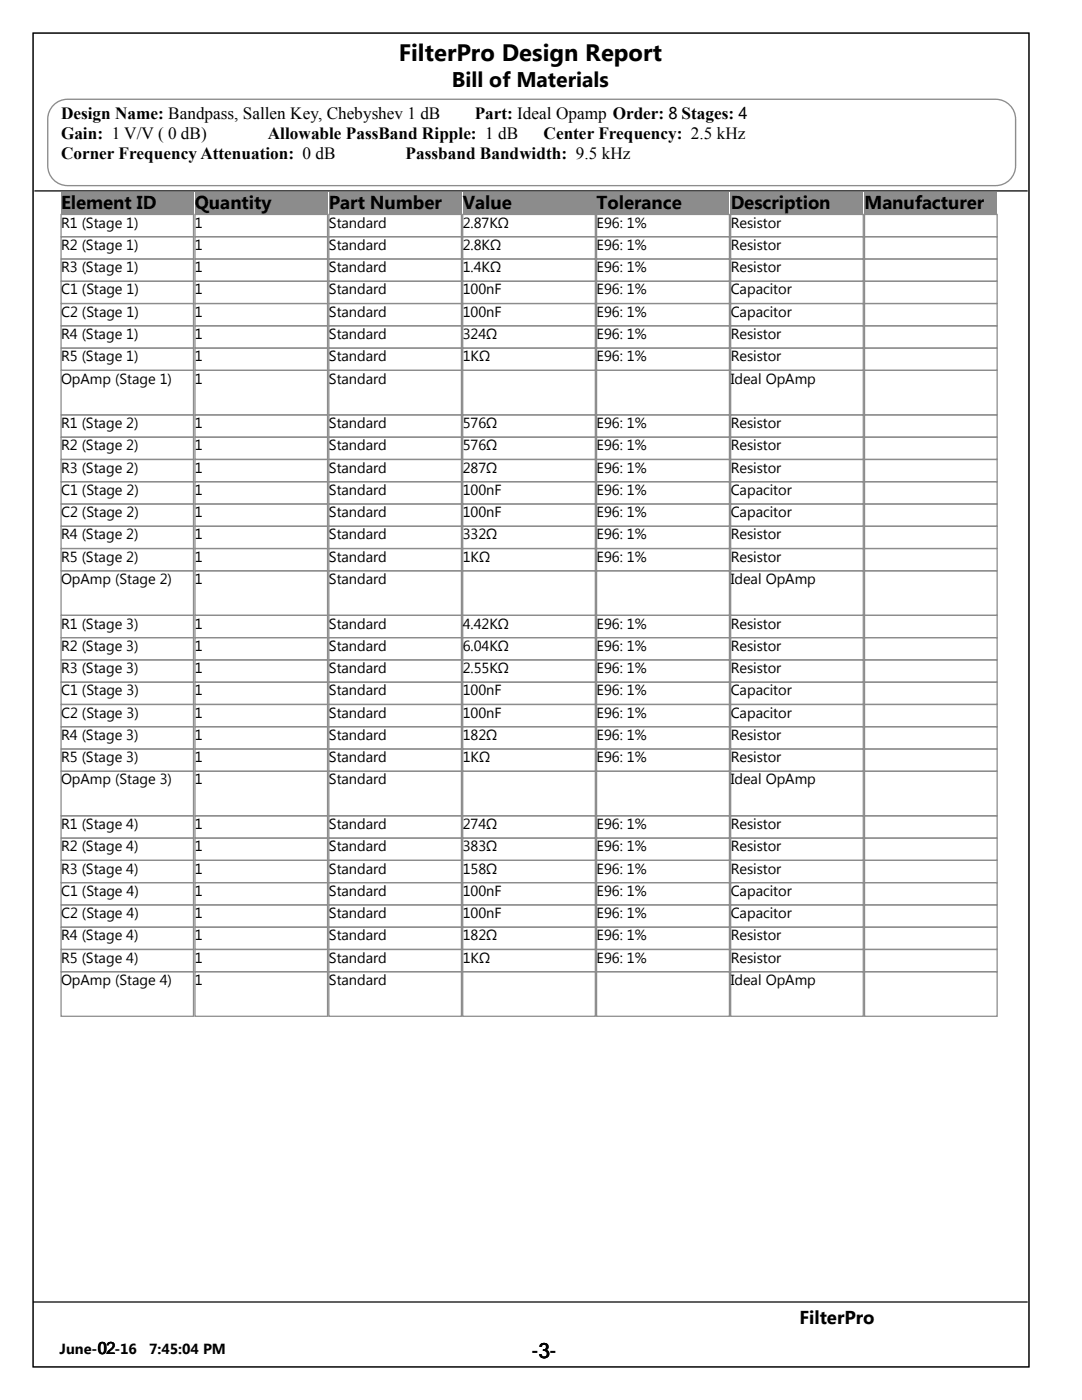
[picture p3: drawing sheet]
<svg xmlns="http://www.w3.org/2000/svg" width="216mm" height="279mm" viewBox="0 0 216 279" stroke-linecap="round" stroke-linejoin="round" font-family="sans-serif">
<path d="M6.6 6.6h198.7v266.2h-198.7z" fill="none" stroke="#8d8c8d" stroke-width=".25"/>
<path d="M6.6 6.6h198.7v266.2h-198.7zM6.9 38.1h198.2M6.6 259.8h198.5" fill="none" stroke="#000" stroke-width=".25"/>
<path d="M10.7 21a3.9 3.9 0 0 1 2.8-1.2h185.2a4 4 0 0 1 3.9 4v9.3a4 4 0 0 1-3.9 3.9h-185.2a4 4 0 0 1-4-3.9v-9.3a4 4 0 0 1 1.2-2.8z" fill="none" stroke="#8d8c8d" stroke-width=".27"/>
<g fill="#8d8c8d">
<path d="M12.2 38.4h26.4v4.4h-26.4z" fill-rule="evenodd"/>
<path d="M38.9 38.4h26.5v4.4h-26.5z" fill-rule="evenodd"/>
<path d="M65.6 38.4h26.5v4.4h-26.5z" fill-rule="evenodd"/>
<path d="M92.3 38.4h26.5v4.4h-26.5z" fill-rule="evenodd"/>
<path d="M119 38.4h26.5v4.4h-26.5z" fill-rule="evenodd"/>
<path d="M145.8 38.4h26.5v4.4h-26.5z" fill-rule="evenodd"/>
<path d="M172.5 38.4h26.5v4.4h-26.5z" fill-rule="evenodd"/>
</g>
<g fill="none" stroke="#8d8c8d" stroke-width=".25">
<path d="M12.2 42.8h26.4v4.4h-26.4zM12.2 47.2h26.4v4.5h-26.4zM12.2 51.7h26.4v4.4h-26.4zM12.2 56.1h26.4v4.5h-26.4zM38.9 42.8h26.5v4.4h-26.5zM38.9 47.2h26.5v4.5h-26.5zM38.9 51.7h26.5v4.4h-26.5zM38.9 56.1h26.5v4.5h-26.5zM65.6 42.8h26.5v4.4h-26.5zM65.6 47.2h26.5v4.5h-26.5zM65.6 51.7h26.5v4.4h-26.5zM65.6 56.1h26.5v4.5h-26.5z"/>
<path d="M92.3 42.8h26.5v4.4h-26.5zM92.3 47.2h26.5v4.5h-26.5zM92.3 51.7h26.5v4.4h-26.5zM92.3 56.1h26.5v4.5h-26.5zM119 42.8h26.5v4.4h-26.5zM119 47.2h26.5v4.5h-26.5zM119 51.7h26.5v4.4h-26.5zM119 56.1h26.5v4.5h-26.5zM145.8 42.8h26.5v4.4h-26.5zM145.8 47.2h26.5v4.5h-26.5zM145.8 51.7h26.5v4.4h-26.5zM145.8 56.1h26.5v4.5h-26.5z"/>
<path d="M172.5 42.8h26.5v4.4h-26.5zM172.5 47.2h26.5v4.5h-26.5zM172.5 51.7h26.5v4.4h-26.5zM172.5 56.1h26.5v4.5h-26.5zM12.2 60.6h26.4v4.4h-26.4zM12.2 65h26.4v4.5h-26.4zM12.2 69.5h26.4v4.4h-26.4zM12.2 73.9h26.4v8.9h-26.4zM38.9 60.6h26.5v4.4h-26.5zM38.9 65h26.5v4.5h-26.5zM38.9 69.5h26.5v4.4h-26.5zM38.9 73.9h26.5v8.9h-26.5z"/>
<path d="M65.6 60.6h26.5v4.4h-26.5zM65.6 65h26.5v4.5h-26.5zM65.6 69.5h26.5v4.4h-26.5zM65.6 73.9h26.5v8.9h-26.5zM92.3 60.6h26.5v4.4h-26.5zM92.3 65h26.5v4.5h-26.5zM92.3 69.5h26.5v4.4h-26.5zM92.3 73.9h26.5v8.9h-26.5zM119 60.6h26.5v4.4h-26.5zM119 65h26.5v4.5h-26.5zM119 69.5h26.5v4.4h-26.5zM119 73.9h26.5v8.9h-26.5z"/>
<path d="M145.8 60.6h26.5v4.4h-26.5zM145.8 65h26.5v4.5h-26.5zM145.8 69.5h26.5v4.4h-26.5zM145.8 73.9h26.5v8.9h-26.5zM172.5 60.6h26.5v4.4h-26.5zM172.5 65h26.5v4.5h-26.5zM172.5 69.5h26.5v4.4h-26.5zM172.5 73.9h26.5v8.9h-26.5zM12.2 82.8h26.4v4.4h-26.4zM12.2 87.2h26.4v4.5h-26.4zM12.2 91.7h26.4v4.4h-26.4zM12.2 96.1h26.4v4.5h-26.4z"/>
<path d="M38.9 82.8h26.5v4.4h-26.5zM38.9 87.2h26.5v4.5h-26.5zM38.9 91.7h26.5v4.4h-26.5zM38.9 96.1h26.5v4.5h-26.5zM65.6 82.8h26.5v4.4h-26.5zM65.6 87.2h26.5v4.5h-26.5zM65.6 91.7h26.5v4.4h-26.5zM65.6 96.1h26.5v4.5h-26.5zM92.3 82.8h26.5v4.4h-26.5zM92.3 87.2h26.5v4.5h-26.5zM92.3 91.7h26.5v4.4h-26.5zM92.3 96.1h26.5v4.5h-26.5z"/>
<path d="M119 82.8h26.5v4.4h-26.5zM119 87.2h26.5v4.5h-26.5zM119 91.7h26.5v4.4h-26.5zM119 96.1h26.5v4.5h-26.5zM145.8 82.8h26.5v4.4h-26.5zM145.8 87.2h26.5v4.5h-26.5zM145.8 91.7h26.5v4.4h-26.5zM145.8 96.1h26.5v4.5h-26.5zM172.5 82.8h26.5v4.4h-26.5zM172.5 87.2h26.5v4.5h-26.5zM172.5 91.7h26.5v4.4h-26.5zM172.5 96.1h26.5v4.5h-26.5z"/>
<path d="M12.2 100.6h26.4v4.4h-26.4zM12.2 105h26.4v4.5h-26.4zM12.2 109.5h26.4v4.4h-26.4zM12.2 113.9h26.4v8.9h-26.4zM38.9 100.6h26.5v4.4h-26.5zM38.9 105h26.5v4.5h-26.5zM38.9 109.5h26.5v4.4h-26.5zM38.9 113.9h26.5v8.9h-26.5zM65.6 100.6h26.5v4.4h-26.5zM65.6 105h26.5v4.5h-26.5zM65.6 109.5h26.5v4.4h-26.5zM65.6 113.9h26.5v8.9h-26.5z"/>
<path d="M92.3 100.6h26.5v4.4h-26.5zM92.3 105h26.5v4.5h-26.5zM92.3 109.5h26.5v4.4h-26.5zM92.3 113.9h26.5v8.9h-26.5zM119 100.6h26.5v4.4h-26.5zM119 105h26.5v4.5h-26.5zM119 109.5h26.5v4.4h-26.5zM119 113.9h26.5v8.9h-26.5zM145.8 100.6h26.5v4.4h-26.5zM145.8 105h26.5v4.5h-26.5zM145.8 109.5h26.5v4.4h-26.5zM145.8 113.9h26.5v8.9h-26.5z"/>
<path d="M172.5 100.6h26.5v4.4h-26.5zM172.5 105h26.5v4.5h-26.5zM172.5 109.5h26.5v4.4h-26.5zM172.5 113.9h26.5v8.9h-26.5zM12.2 122.8h26.4v4.5h-26.4zM12.2 127.3h26.4v4.4h-26.4zM12.2 131.7h26.4v4.4h-26.4zM12.2 136.1h26.4v4.5h-26.4zM38.9 122.8h26.5v4.5h-26.5zM38.9 127.3h26.5v4.4h-26.5zM38.9 131.7h26.5v4.4h-26.5zM38.9 136.1h26.5v4.5h-26.5z"/>
<path d="M65.6 122.8h26.5v4.5h-26.5zM65.6 127.3h26.5v4.4h-26.5zM65.6 131.7h26.5v4.4h-26.5zM65.6 136.1h26.5v4.5h-26.5zM92.3 122.8h26.5v4.5h-26.5zM92.3 127.3h26.5v4.4h-26.5zM92.3 131.7h26.5v4.4h-26.5zM92.3 136.1h26.5v4.5h-26.5zM119 122.8h26.5v4.5h-26.5zM119 127.3h26.5v4.4h-26.5zM119 131.7h26.5v4.4h-26.5zM119 136.1h26.5v4.5h-26.5z"/>
<path d="M145.8 122.8h26.5v4.5h-26.5zM145.8 127.3h26.5v4.4h-26.5zM145.8 131.7h26.5v4.4h-26.5zM145.8 136.1h26.5v4.5h-26.5zM172.5 122.8h26.5v4.5h-26.5zM172.5 127.3h26.5v4.4h-26.5zM172.5 131.7h26.5v4.4h-26.5zM172.5 136.1h26.5v4.5h-26.5zM12.2 140.6h26.4v4.4h-26.4zM12.2 145h26.4v4.5h-26.4zM12.2 149.5h26.4v4.4h-26.4zM12.2 153.9h26.4v8.9h-26.4z"/>
<path d="M38.9 140.6h26.5v4.4h-26.5zM38.9 145h26.5v4.5h-26.5zM38.9 149.5h26.5v4.4h-26.5zM38.9 153.9h26.5v8.9h-26.5zM65.6 140.6h26.5v4.4h-26.5zM65.6 145h26.5v4.5h-26.5zM65.6 149.5h26.5v4.4h-26.5zM65.6 153.9h26.5v8.9h-26.5zM92.3 140.6h26.5v4.4h-26.5zM92.3 145h26.5v4.5h-26.5zM92.3 149.5h26.5v4.4h-26.5zM92.3 153.9h26.5v8.9h-26.5z"/>
<path d="M119 140.6h26.5v4.4h-26.5zM119 145h26.5v4.5h-26.5zM119 149.5h26.5v4.4h-26.5zM119 153.9h26.5v8.9h-26.5zM145.8 140.6h26.5v4.4h-26.5zM145.8 145h26.5v4.5h-26.5zM145.8 149.5h26.5v4.4h-26.5zM145.8 153.9h26.5v8.9h-26.5zM172.5 140.6h26.5v4.4h-26.5zM172.5 145h26.5v4.5h-26.5zM172.5 149.5h26.5v4.4h-26.5zM172.5 153.9h26.5v8.9h-26.5z"/>
<path d="M12.2 162.8h26.4v4.5h-26.4zM12.2 167.3h26.4v4.4h-26.4zM12.2 171.7h26.4v4.4h-26.4zM12.2 176.1h26.4v4.5h-26.4zM38.9 162.8h26.5v4.5h-26.5zM38.9 167.3h26.5v4.4h-26.5zM38.9 171.7h26.5v4.4h-26.5zM38.9 176.1h26.5v4.5h-26.5zM65.6 162.8h26.5v4.5h-26.5zM65.6 167.3h26.5v4.4h-26.5zM65.6 171.7h26.5v4.4h-26.5zM65.6 176.1h26.5v4.5h-26.5z"/>
<path d="M92.3 162.8h26.5v4.5h-26.5zM92.3 167.3h26.5v4.4h-26.5zM92.3 171.7h26.5v4.4h-26.5zM92.3 176.1h26.5v4.5h-26.5zM119 162.8h26.5v4.5h-26.5zM119 167.3h26.5v4.4h-26.5zM119 171.7h26.5v4.4h-26.5zM119 176.1h26.5v4.5h-26.5zM145.8 162.8h26.5v4.5h-26.5zM145.8 167.3h26.5v4.4h-26.5zM145.8 171.7h26.5v4.4h-26.5zM145.8 176.1h26.5v4.5h-26.5z"/>
<path d="M172.5 162.8h26.5v4.5h-26.5zM172.5 167.3h26.5v4.4h-26.5zM172.5 171.7h26.5v4.4h-26.5zM172.5 176.1h26.5v4.5h-26.5zM12.2 180.6h26.4v4.4h-26.4zM12.2 185h26.4v4.5h-26.4zM12.2 189.5h26.4v4.4h-26.4zM12.2 193.9h26.4v8.9h-26.4zM38.9 180.6h26.5v4.4h-26.5zM38.9 185h26.5v4.5h-26.5zM38.9 189.5h26.5v4.4h-26.5zM38.9 193.9h26.5v8.9h-26.5z"/>
<path d="M65.6 180.6h26.5v4.4h-26.5zM65.6 185h26.5v4.5h-26.5zM65.6 189.5h26.5v4.4h-26.5zM65.6 193.9h26.5v8.9h-26.5zM92.3 180.6h26.5v4.4h-26.5zM92.3 185h26.5v4.5h-26.5zM92.3 189.5h26.5v4.4h-26.5zM92.3 193.9h26.5v8.9h-26.5zM119 180.6h26.5v4.4h-26.5zM119 185h26.5v4.5h-26.5zM119 189.5h26.5v4.4h-26.5zM119 193.9h26.5v8.9h-26.5z"/>
<path d="M145.8 180.6h26.5v4.4h-26.5zM145.8 185h26.5v4.5h-26.5zM145.8 189.5h26.5v4.4h-26.5zM145.8 193.9h26.5v8.9h-26.5zM172.5 180.6h26.5v4.4h-26.5zM172.5 185h26.5v4.5h-26.5zM172.5 189.5h26.5v4.4h-26.5zM172.5 193.9h26.5v8.9h-26.5z"/>
</g>
<text font-size="4.7" x="79.6" y="12.2">FilterPro Design Report</text>
<text font-size="4.2" x="90.2" y="17.4">Bill of Materials</text>
<g font-size="3.7">
<text x="12.2" y="41.7">Element ID</text>
<text x="38.9" y="41.7">Quantity</text>
<text x="65.6" y="41.7">Part Number</text>
<text x="92.3" y="41.7">Value</text>
<text x="119" y="41.7">Tolerance</text>
<text x="145.8" y="41.7">Description</text>
<text x="172.5" y="41.7">Manufacturer</text>
<text x="159.6" y="264.2">FilterPro</text>
<text x="106" y="270.8">-3-</text>
</g>
<g font-size="3.4">
<text x="12.2" y="23.8">Design Name: Bandpass, Sallen Key, Chebyshev 1 dB</text>
<text x="94.7" y="23.8">Part: Ideal Opamp Order: 8 Stages: 4</text>
<text x="12.2" y="27.7">Gain: 1 V/V ( 0 dB)</text>
<text x="53.4" y="27.7">Allowable PassBand Ripple: 1 dB</text>
<text x="108.5" y="27.7">Center Frequency: 2.5 kHz</text>
<text x="12.2" y="31.7">Corner Frequency Attenuation: 0 dB</text>
<text x="80.9" y="31.7">Passband Bandwidth: 9.5 kHz</text>
</g>
<g font-size="2.9">
<text x="12.2" y="45.4">R1 (Stage 1)</text>
<text x="38.9" y="45.4">1</text>
<text x="65.6" y="45.4">Standard</text>
<text x="92.3" y="45.4">2.87KΩ</text>
<text x="119" y="45.4">E96: 1%</text>
<text x="145.8" y="45.4">Resistor</text>
<text x="12.2" y="49.9">R2 (Stage 1)</text>
<text x="38.9" y="49.9">1</text>
<text x="65.6" y="49.9">Standard</text>
<text x="92.3" y="49.9">2.8KΩ</text>
<text x="119" y="49.9">E96: 1%</text>
<text x="145.8" y="49.9">Resistor</text>
<text x="12.2" y="54.3">R3 (Stage 1)</text>
<text x="12.2" y="58.8">C1 (Stage 1)</text>
<text x="38.9" y="54.3">1</text>
<text x="38.9" y="58.8">1</text>
<text x="65.6" y="54.3">Standard</text>
<text x="65.6" y="58.8">Standard</text>
<text x="92.3" y="54.3">1.4KΩ</text>
<text x="92.3" y="58.8">100nF</text>
<text x="119" y="54.3">E96: 1%</text>
<text x="119" y="58.8">E96: 1%</text>
<text x="145.8" y="54.3">Resistor</text>
<text x="145.8" y="58.8">Capacitor</text>
<text x="12.2" y="63.2">C2 (Stage 1)</text>
<text x="38.9" y="63.2">1</text>
<text x="65.6" y="63.2">Standard</text>
<text x="92.3" y="63.2">100nF</text>
<text x="119" y="63.2">E96: 1%</text>
<text x="145.8" y="63.2">Capacitor</text>
<text x="12.2" y="67.6">R4 (Stage 1)</text>
<text x="38.9" y="67.6">1</text>
<text x="65.6" y="67.6">Standard</text>
<text x="92.3" y="67.6">324Ω</text>
<text x="119" y="67.6">E96: 1%</text>
<text x="145.8" y="67.6">Resistor</text>
<text x="12.2" y="72.1">R5 (Stage 1)</text>
<text x="12.2" y="76.5">OpAmp (Stage 1)</text>
<text x="38.9" y="72.1">1</text>
<text x="38.9" y="76.5">1</text>
<text x="65.6" y="72.1">Standard</text>
<text x="65.6" y="76.5">Standard</text>
<text x="92.3" y="72.1">1KΩ</text>
<text x="119" y="72.1">E96: 1%</text>
<text x="145.8" y="72.1">Resistor</text>
<text x="145.8" y="76.5">Ideal OpAmp</text>
<text x="12.2" y="85.4">R1 (Stage 2)</text>
<text x="12.2" y="89.9">R2 (Stage 2)</text>
<text x="38.9" y="85.4">1</text>
<text x="38.9" y="89.9">1</text>
<text x="65.6" y="85.4">Standard</text>
<text x="65.6" y="89.9">Standard</text>
<text x="92.3" y="85.4">576Ω</text>
<text x="92.3" y="89.9">576Ω</text>
<text x="119" y="85.4">E96: 1%</text>
<text x="119" y="89.9">E96: 1%</text>
<text x="145.8" y="85.4">Resistor</text>
<text x="145.8" y="89.9">Resistor</text>
<text x="12.2" y="94.3">R3 (Stage 2)</text>
<text x="38.9" y="94.3">1</text>
<text x="65.6" y="94.3">Standard</text>
<text x="92.3" y="94.3">287Ω</text>
<text x="119" y="94.3">E96: 1%</text>
<text x="145.8" y="94.3">Resistor</text>
<text x="12.2" y="98.8">C1 (Stage 2)</text>
<text x="38.9" y="98.8">1</text>
<text x="65.6" y="98.8">Standard</text>
<text x="92.3" y="98.8">100nF</text>
<text x="119" y="98.8">E96: 1%</text>
<text x="145.8" y="98.8">Capacitor</text>
<text x="12.2" y="103.2">C2 (Stage 2)</text>
<text x="12.2" y="107.7">R4 (Stage 2)</text>
<text x="38.9" y="103.2">1</text>
<text x="38.9" y="107.7">1</text>
<text x="65.6" y="103.2">Standard</text>
<text x="65.6" y="107.7">Standard</text>
<text x="92.3" y="103.2">100nF</text>
<text x="92.3" y="107.7">332Ω</text>
<text x="119" y="103.2">E96: 1%</text>
<text x="119" y="107.7">E96: 1%</text>
<text x="145.8" y="103.2">Capacitor</text>
<text x="145.8" y="107.7">Resistor</text>
<text x="12.2" y="112.1">R5 (Stage 2)</text>
<text x="38.9" y="112.1">1</text>
<text x="65.6" y="112.1">Standard</text>
<text x="92.3" y="112.1">1KΩ</text>
<text x="119" y="112.1">E96: 1%</text>
<text x="145.8" y="112.1">Resistor</text>
<text x="12.2" y="116.5">OpAmp (Stage 2)</text>
<text x="38.9" y="116.5">1</text>
<text x="65.6" y="116.5">Standard</text>
<text x="145.8" y="116.5">Ideal OpAmp</text>
<text x="12.2" y="125.4">R1 (Stage 3)</text>
<text x="38.9" y="125.4">1</text>
<text x="65.6" y="125.4">Standard</text>
<text x="92.3" y="125.4">4.42KΩ</text>
<text x="119" y="125.4">E96: 1%</text>
<text x="145.8" y="125.4">Resistor</text>
<text x="12.2" y="129.9">R2 (Stage 3)</text>
<text x="38.9" y="129.9">1</text>
<text x="65.6" y="129.9">Standard</text>
<text x="92.3" y="129.9">6.04KΩ</text>
<text x="119" y="129.9">E96: 1%</text>
<text x="145.8" y="129.9">Resistor</text>
<text x="12.2" y="134.3">R3 (Stage 3)</text>
<text x="38.9" y="134.3">1</text>
<text x="65.6" y="134.3">Standard</text>
<text x="92.3" y="134.3">2.55KΩ</text>
<text x="119" y="134.3">E96: 1%</text>
<text x="145.8" y="134.3">Resistor</text>
<text x="12.2" y="138.8">C1 (Stage 3)</text>
<text x="12.2" y="143.2">C2 (Stage 3)</text>
<text x="38.9" y="138.8">1</text>
<text x="38.9" y="143.2">1</text>
<text x="65.6" y="138.8">Standard</text>
<text x="65.6" y="143.2">Standard</text>
<text x="92.3" y="138.8">100nF</text>
<text x="92.3" y="143.2">100nF</text>
<text x="119" y="138.8">E96: 1%</text>
<text x="119" y="143.2">E96: 1%</text>
<text x="145.8" y="138.8">Capacitor</text>
<text x="145.8" y="143.2">Capacitor</text>
<text x="12.2" y="147.7">R4 (Stage 3)</text>
<text x="38.9" y="147.7">1</text>
<text x="65.6" y="147.7">Standard</text>
<text x="92.3" y="147.7">182Ω</text>
<text x="119" y="147.7">E96: 1%</text>
<text x="145.8" y="147.7">Resistor</text>
<text x="12.2" y="152.1">R5 (Stage 3)</text>
<text x="38.9" y="152.1">1</text>
<text x="65.6" y="152.1">Standard</text>
<text x="92.3" y="152.1">1KΩ</text>
<text x="119" y="152.1">E96: 1%</text>
<text x="145.8" y="152.1">Resistor</text>
<text x="12.2" y="156.5">OpAmp (Stage 3)</text>
<text x="38.9" y="156.5">1</text>
<text x="65.6" y="156.5">Standard</text>
<text x="145.8" y="156.5">Ideal OpAmp</text>
<text x="12.2" y="165.4">R1 (Stage 4)</text>
<text x="38.9" y="165.4">1</text>
<text x="65.6" y="165.4">Standard</text>
<text x="92.3" y="165.4">274Ω</text>
<text x="119" y="165.4">E96: 1%</text>
<text x="145.8" y="165.4">Resistor</text>
<text x="12.2" y="169.9">R2 (Stage 4)</text>
<text x="38.9" y="169.9">1</text>
<text x="65.6" y="169.9">Standard</text>
<text x="92.3" y="169.9">383Ω</text>
<text x="119" y="169.9">E96: 1%</text>
<text x="145.8" y="169.9">Resistor</text>
<text x="12.2" y="174.3">R3 (Stage 4)</text>
<text x="12.2" y="178.8">C1 (Stage 4)</text>
<text x="38.9" y="174.3">1</text>
<text x="38.9" y="178.8">1</text>
<text x="65.6" y="174.3">Standard</text>
<text x="65.6" y="178.8">Standard</text>
<text x="92.3" y="174.3">158Ω</text>
<text x="92.3" y="178.8">100nF</text>
<text x="119" y="174.3">E96: 1%</text>
<text x="119" y="178.8">E96: 1%</text>
<text x="145.8" y="174.3">Resistor</text>
<text x="145.8" y="178.8">Capacitor</text>
<text x="12.2" y="183.2">C2 (Stage 4)</text>
<text x="38.9" y="183.2">1</text>
<text x="65.6" y="183.2">Standard</text>
<text x="92.3" y="183.2">100nF</text>
<text x="119" y="183.2">E96: 1%</text>
<text x="145.8" y="183.2">Capacitor</text>
<text x="12.2" y="187.7">R4 (Stage 4)</text>
<text x="38.9" y="187.7">1</text>
<text x="65.6" y="187.7">Standard</text>
<text x="92.3" y="187.7">182Ω</text>
<text x="119" y="187.7">E96: 1%</text>
<text x="145.8" y="187.7">Resistor</text>
<text x="12.2" y="192.1">R5 (Stage 4)</text>
<text x="12.2" y="196.6">OpAmp (Stage 4)</text>
<text x="38.9" y="192.1">1</text>
<text x="38.9" y="196.6">1</text>
<text x="65.6" y="192.1">Standard</text>
<text x="65.6" y="196.6">Standard</text>
<text x="92.3" y="192.1">1KΩ</text>
<text x="119" y="192.1">E96: 1%</text>
<text x="145.8" y="192.1">Resistor</text>
<text x="145.8" y="196.6">Ideal OpAmp</text>
<text x="11.9" y="270.1">June-02-16</text>
<text x="29.8" y="270.1">7:45:04 PM</text>
</g>
</svg>
